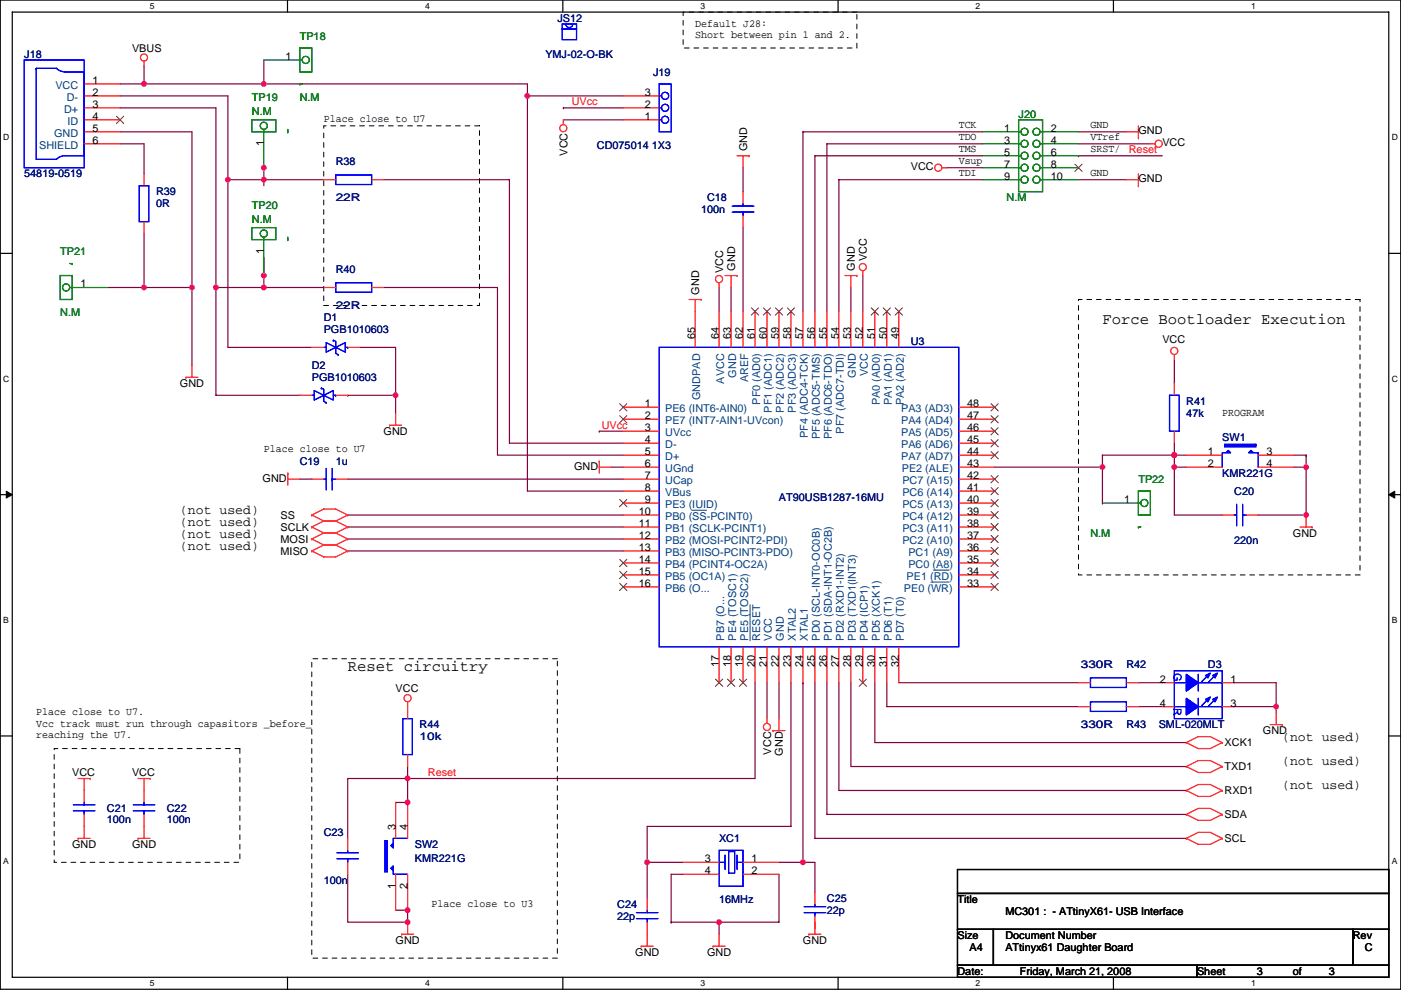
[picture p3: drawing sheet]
<svg xmlns="http://www.w3.org/2000/svg" width="297mm" height="210mm" viewBox="0 0 297 210" stroke-linecap="round" stroke-linejoin="round" font-family="sans-serif">
<path d="M.1 0h296.9v209.8h-296.9zM2.6 2.6h291.8v204.7h-291.8z" fill="none" stroke="#000" stroke-width=".25"/>
<g fill="#fff">
<path d="M31.8 .3h1v2h-1z"/>
<path d="M31.8 207.5h1v2.1h-1z"/>
</g>
<path d="M61 0v2.6M61 207.3v2.5" fill="none" stroke="#000" stroke-width=".25"/>
<g fill="#fff">
<path d="M90.1 .3h1v2h-1z"/>
<path d="M90.1 207.5h1v2.1h-1z"/>
</g>
<path d="M119.3 0v2.6M119.3 207.3v2.5" fill="none" stroke="#000" stroke-width=".25"/>
<g fill="#fff">
<path d="M148.5 .3h1v2h-1z"/>
<path d="M148.5 207.5h1v2.1h-1z"/>
</g>
<path d="M177.7 0v2.6M177.7 207.3v2.5" fill="none" stroke="#000" stroke-width=".25"/>
<g fill="#fff">
<path d="M206.9 .3h1v2h-1z"/>
<path d="M206.9 207.5h1v2.1h-1z"/>
</g>
<path d="M236.1 0v2.6M236.1 207.3v2.5" fill="none" stroke="#000" stroke-width=".25"/>
<g fill="#fff">
<path d="M265.2 .3h1v2h-1z"/>
<path d="M265.2 207.5h1v2.1h-1z"/>
<path d="M.7 28.2h1.3v2h-1.3z"/>
<path d="M295.1 28.2h1.3v2h-1.3z"/>
<path d="M.7 79.3h1.3v2.1h-1.3z"/>
<path d="M295.1 79.3h1.3v2.1h-1.3z"/>
</g>
<path d="M.1 53.7h2.5M294.4 53.7h2.6" fill="none" stroke="#000" stroke-width=".25"/>
<g fill="#fff">
<path d="M.7 130.5h1.2v2h-1.2z"/>
<path d="M295.1 130.5h1.2v2h-1.2z"/>
</g>
<path d="M.1 104.9h2.5M294.4 104.9h2.6" fill="none" stroke="#000" stroke-width=".25"/>
<path d="M1.3 104.2l1.3 .7-1.3 .7zM294.4 104.9l1.3-.7v1.4z" fill="#000" stroke="#000" stroke-width=".21"/>
<g fill="#fff">
<path d="M.7 181.7h1.2v2h-1.2z"/>
<path d="M295.1 181.7h1.2v2h-1.2z"/>
</g>
<path d="M.1 156.1h2.5M294.4 156.1h2.6M203 184.4h91.4v5.1h-91.4zM203 189.5h91.4v7.6h-91.4zM203 197.1h7.6v7.6h-7.6zM210.6 197.1h76.2v7.6h-76.2zM286.8 197.1h7.6v7.6h-7.6zM203 204.7h50.8v2.6h-50.8zM253.8 204.7h40.6v2.6h-40.6z" fill="none" stroke="#000" stroke-width=".25"/>
<g fill="none" stroke="#800040" stroke-width=".25">
<path d="M25.5 17.8h5M30.5 17.8h.1M30.5 17.8h81.3v2.5M30.5 14v3.8M55.9 12.7v5.1M55.9 17.8h.1M25.5 22.9h20.3v38.1M25.5 30.5h5v6.4M25.5 28h15.2v33M25.5 20.3h22.8v17.8M48.3 38.1h.1M48.3 38.1v35.6h17.8"/>
<path d="M48.3 38.1h7.6M55.9 38.1h12.7M55.9 35.6h.1M55.9 38.1v1.3M55.9 35.6v2.5M81.3 38.1h26.7v55.9h24.1M111.8 20.3h.1M111.8 20.3h20.3M111.8 20.3v83.9h20.3M119.4 25.4h12.7M119.4 22.9h.1M119.4 22.9h12.7"/>
<path d="M157.5 35.6v5.1M200.7 35.6h7.6M208.3 28h-38.1v38.1M208.3 33h-35.5v33.1M208.3 30.5h-33v35.6M208.3 38.1h-30.4v28M228.7 38.1h10.1M228.7 33h.1M228.7 30.5h15.2M228.7 28h10.1M228.7 33h17.7M30.5 49.6v11.4"/>
<path d="M55.9 58.4h.1M55.9 54.6v3.8M55.9 58.4v2.6M157.5 48.3v17.8M182.9 58.4v7.7M22.9 61h7.6M30.5 61h.1M30.5 61h10.2M40.7 61h.1M40.7 61v16.5M45.8 61h.1M45.8 61v22.8h17.8"/>
<path d="M45.8 61h10.1M55.9 61h12.7M76.3 73.7h7.6v10.1M81.3 61h24.2v35.5h26.6M152.5 61v5.1M155 61v5.1M180.4 61v5.1M249 76.2v5.1M73.7 83.8h10.2v3.9M73.7 83.8h.1M127.1 91.5h.1M127.1 91.5h5"/>
<path d="M129.6 99.1h2.5M210.9 99.1h22.8M233.7 96.5h.1M233.7 96.5v10.2M233.7 96.5h17.8M249 96.5v12.7h10.1M249 96.5h.1M249 99.1h2.5M249 99.1h.1M249 94v2.5M274.4 99.1h2.5M274.4 96.5h2.5"/>
<path d="M276.9 96.5v12.7h-10.1M276.9 96.5h.1M276.9 99.1h.1M63.6 101.6h2.5M73.7 101.6h58.4M73.7 109.2h58.4M73.7 111.8h58.4M73.7 114.3h58.4M73.7 116.9h58.4M233.7 106.7h.1M160.1 144.8v20.3h-73.7M162.6 144.8v7.6"/>
<path d="M165.2 144.8v7.6M167.7 144.8v30.5h-30.5v7.6M170.2 144.8h.1M170.2 144.8v38.1M172.8 144.8v33h78.7M175.3 144.8v27.9h76.2M177.9 144.8v22.9h73.6M180.4 144.8v17.8h71.1M185.5 144.8v12.7h66M188 144.8v5.1h40.7M190.6 144.8h38.1M241.4 144.8h5"/>
<path d="M241.4 149.9h5M261.7 144.8h8.9v5.1M261.7 149.9h8.9M270.6 149.9h.1M270.6 149.9v1.3M83.9 170.2h.1M86.4 165.1h.1M86.4 162.6v2.5M86.4 165.1h-12.7v12.7M86.4 165.1v5.1h-2.5M73.7 185.4v10.2h12.7M83.9 193.1h2.5"/>
<path d="M86.4 193.1h.1M86.4 193.1v2.5M86.4 195.6h.1M137.2 182.9h.1M137.2 182.9h7.6M137.2 182.9v7.6M142.3 195.6h.1M142.3 195.6h10.2M144.8 185.4h-2.5v10.2M152.5 195.6v2.5M165.2 182.9h5M165.2 185.4v10.2h-12.7"/>
<path d="M170.2 182.9h2.6v6.4M172.8 195.6v1.3"/>
</g>
<g fill="#f0f" stroke="#f0f" stroke-width=".25">
<circle cx="270.6" cy="149.9" r=".5"/>
<circle cx="30.5" cy="61" r=".5"/>
<circle cx="111.8" cy="20.3" r=".5"/>
<circle cx="86.4" cy="165.1" r=".5"/>
<circle cx="233.7" cy="99.1" r=".5"/>
<circle cx="86.4" cy="193" r=".5"/>
<circle cx="55.9" cy="58.4" r=".5"/>
<circle cx="249" cy="96.5" r=".5"/>
<circle cx="55.9" cy="35.6" r=".5"/>
<circle cx="249" cy="99.1" r=".5"/>
<circle cx="276.9" cy="99.1" r=".5"/>
<circle cx="30.5" cy="17.8" r=".5"/>
<circle cx="276.9" cy="109.2" r=".5"/>
<circle cx="55.9" cy="17.8" r=".5"/>
<circle cx="86.4" cy="195.6" r=".5"/>
<circle cx="86.4" cy="170.2" r=".5"/>
<circle cx="137.2" cy="182.9" r=".5"/>
<circle cx="170.2" cy="182.9" r=".5"/>
<circle cx="55.9" cy="61" r=".5"/>
<circle cx="45.8" cy="61" r=".5"/>
<circle cx="55.9" cy="38.1" r=".5"/>
<circle cx="152.4" cy="195.6" r=".5"/>
<circle cx="48.3" cy="38.1" r=".5"/>
<circle cx="83.9" cy="83.8" r=".5"/>
<circle cx="40.7" cy="61" r=".5"/>
</g>
<g fill="none" stroke="#f00" stroke-width=".25">
<path d="M17.8 17.8h7.7M30.5 13v1M17.8 25.4h7.7M17.8 22.9h7.7M17.8 20.3h7.7M17.8 28h7.7M17.8 30.5h7.7M30.5 36.9v2.5M68.6 38.1h2.6M78.8 38.1h2.5M119.4 25.4v1M132.1 25.4h7.7"/>
<path d="M132.1 22.9h7.7M132.1 20.3h7.7M156.3 33h2.5M157.5 33v2.6M158.8 33h.1M199.7 35.6h1M238.8 38.1h2.6M238.8 28h2.6M241.4 39.4h.1M241.4 29.2h.1M241.4 26.7v2.5M241.4 36.9v2.5"/>
<path d="M243.9 30.5h1M30.5 47v2.6M152.5 60v1M153.7 58.4h2.6M155 58.4v2.6M156.3 58.4h.1M157.5 40.7v2.5M157.5 45.7v2.6M179.1 58.4h2.6M180.4 58.4v2.6M181.7 58.4h.1M182.9 57.4v1"/>
<path d="M40.7 77.5v2.5M66.1 73.7h2.5M68.6 61h2.6M73.7 73.7h2.6M78.8 61h2.5M146.1 63.5h2.6M147.4 63.5v10.2M148.7 63.5h.1M152.5 66.1v7.6M155 66.1v7.6M157.5 66.1v7.6M160.1 66.1v7.6"/>
<path d="M162.6 66.1v7.6M165.2 66.1v7.6M167.7 66.1v7.6M170.2 66.1v7.6M172.8 66.1v7.6M175.3 66.1v7.6M177.9 66.1v7.6M180.4 66.1v7.6M182.9 66.1v7.6M185.5 66.1v7.6M188 66.1v7.6M190.6 66.1v7.6"/>
<path d="M249 75.2v1M39.4 80h.1M39.4 80h2.6M63.6 83.8h2.5M71.2 83.8h2.5M82.6 90.2h.1M82.6 90.2h2.6M83.9 87.7v2.5M127.1 99.1h2.5M127.1 97.8h.1M127.1 97.8v2.6M132.1 88.9h7.7"/>
<path d="M132.1 91.5h7.7M132.1 94h7.7M132.1 96.5h7.7M132.1 99.1h7.7M132.1 86.4h7.7M203.3 88.9h7.6M203.3 91.5h7.6M203.3 94h7.6M203.3 96.5h7.6M203.3 99.1h7.6M203.3 86.4h7.6M249 81.3v2.5"/>
<path d="M249 91.5v2.5M251.5 96.5h7.6M251.5 99.1h7.6M266.8 96.5h7.6M266.8 99.1h7.6M61 101.6h2.6M61 100.4h.1M61 100.4v2.5M66.1 109.2l2.5-1.2h2.6l2.5 1.2M66.1 109.2h.1M66.1 111.8h.1M66.1 114.3h.1"/>
<path d="M66.1 116.9h.1M66.1 116.9l2.5 1.2h2.6l2.5-1.2M66.1 109.2l2.5 1.3M66.1 111.8l2.5 1.3M66.1 114.3l2.5 1.3M66.1 101.6h2.5M68.6 110.5h2.6M68.6 113.1h2.6M68.6 115.6h2.6M68.6 110.5l-2.5 1.3M68.6 113.1l-2.5 1.2M68.6 115.6l-2.5 1.3"/>
<path d="M71.2 110.5l2.5 1.3M71.2 113.1l2.5 1.2M71.2 115.6l2.5 1.3M71.2 101.6h2.5M73.7 109.2h.1M73.7 111.8h.1M73.7 114.3h.1M73.7 116.9h.1M73.7 109.2l-2.5 1.3M73.7 111.8l-2.5 1.3M73.7 114.3l-2.5 1.3M132.1 111.8h7.7"/>
<path d="M132.1 101.6h7.7M132.1 104.2h7.7M132.1 106.7h7.7M132.1 109.2h7.7M132.1 114.3h7.7M132.1 116.9h7.7M132.1 119.4h7.7M203.3 111.8h7.6M203.3 101.6h7.6M203.3 104.2h7.6M203.3 106.7h7.6M203.3 109.2h7.6"/>
<path d="M203.3 114.3h7.6M203.3 116.9h7.6M203.3 119.4h7.6M259.1 109.2h2.6M264.2 109.2h2.6M275.6 111.8h2.6M276.9 109.2v2.6M278.2 111.8h.1M132.1 121.9h7.7M132.1 124.5h7.7M152.5 137.2v7.6M155 137.2v7.6"/>
<path d="M157.5 137.2v7.6M160.1 137.2v7.6M162.6 137.2v7.6M165.2 137.2v7.6M167.7 137.2v7.6M170.2 137.2v7.6M172.8 137.2v7.6M175.3 137.2v7.6M177.9 137.2v7.6M180.4 137.2v7.6M182.9 137.2v7.6M185.5 137.2v7.6"/>
<path d="M188 137.2v7.6M190.6 137.2v7.6M203.3 121.9h7.6M203.3 124.5h7.6M86.4 148.9v3.5M162.6 152.4v1M163.9 155h.1M163.9 155h2.5M165.2 152.4v2.6M228.7 149.9h2.5M228.7 144.8h2.5M238.8 149.9h2.6"/>
<path d="M238.8 144.8h2.6M246.4 149.9h2.6M246.4 144.8h2.6M251.5 157.5l2.6-1.3h2.5l2.5 1.3M251.5 157.5l2.6 1.3h2.5l2.5-1.3M251.5 157.5h.1M259.1 157.5h.1M259.1 149.9h2.6M259.1 144.8h2.6M269.3 153.7h2.5M270.6 151.2v2.5M271.8 153.7h.1"/>
<path d="M16.6 177.8h.1M16.6 165.1h2.5M16.6 177.8h2.5M17.8 165.1v5.1M17.8 172.7v5.1M19.1 165.1h.1M29.3 177.8h.1M29.3 165.1h2.5M29.3 177.8h2.5M30.5 165.1v5.1M30.5 172.7v5.1M31.8 165.1h.1"/>
<path d="M73.7 177.8v2.6M83.9 170.2v7.6M86.4 160v2.6M86.4 170.2v7.6M251.5 177.8l2.6-1.2h2.5l2.5 1.2M251.5 177.8l2.6 1.3h2.5l2.5-1.3M251.5 177.8h.1M251.5 172.7l2.6-1.2h2.5l2.5 1.2M251.5 172.7l2.6 1.3h2.5l2.5-1.3M251.5 172.7h.1M251.5 162.6l2.6-1.3h2.5l2.5 1.3M251.5 162.6l2.6 1.3h2.5l2.5-1.3"/>
<path d="M251.5 162.6h.1M251.5 167.7l2.6-1.3h2.5l2.5 1.3M251.5 167.7l2.6 1.2h2.5l2.5-1.2M251.5 167.7h.1M259.1 177.8h.1M259.1 172.7h.1M259.1 162.6h.1M259.1 167.7h.1M73.7 182.9v2.5M83.9 185.4v7.7M85.2 198.1h.1M85.2 198.1h2.5"/>
<path d="M86.4 195.6v2.5M86.4 185.4v7.7M137.2 195.6v5.1M137.2 190.5v2.6M144.8 182.9h7.7M144.8 185.4h7.7M152.5 198.1v2.6M157.5 182.9h7.7M157.5 185.4h7.7M171.5 198.1h.1M171.5 198.1h2.5M172.8 195.6v2.5"/>
<path d="M172.8 189.3v2.5M172.8 194.3v2.6M136 200.7h.1M136 200.7h2.5M151.2 200.7h.1M151.2 200.7h2.5"/>
<circle cx="30.5" cy="12.2" r=".76"/>
<circle cx="119.4" cy="27.2" r=".76"/>
<circle cx="198.9" cy="35.6" r=".76"/>
<circle cx="245.7" cy="30.5" r=".76"/>
<circle cx="152.4" cy="59.2" r=".76"/>
<circle cx="182.9" cy="56.6" r=".76"/>
<circle cx="249" cy="74.4" r=".76"/>
<circle cx="86.4" cy="148.1" r=".76"/>
<circle cx="162.6" cy="154.2" r=".76"/>
</g>
<path d="M144.8 2.6h36.9v7.6h-36.9zM68.6 26.7h33.1v38.1h-33.1zM228.7 63.5h59.6v58.4h-59.6zM66.1 139.7h52.1v63.5h-52.1zM11.5 158.8h39.4v24.1h-39.4z" fill="none" stroke="#000" stroke-width=".21" stroke-dasharray="1 1 1 1 1 1 1 1"/>
<g fill="none" stroke="#00f" stroke-width=".25">
<path d="M5.1 12.7h12.7v22.9h-12.7zM7.7 14.5h4.3l.6 .5 .8 .2 4.4 .1v17.7l-4.4 .1-.8 .2-.6 .5M7.7 14.5v19.3h4.3M7.7 14.5h.1M119.2 6.1h3v2.3h-3zM119.2 5.1h3v1h-3zM119.9 5.1a.75 .75 0 0 0 .8 .7 .75 .75 0 0 0 .8-.7M139.8 17.8h2.5v10.2h-2.5zM29.5 39.4h2.1v7.6h-2.1zM71.2 37.1h7.6v2h-7.6zM139.8 25.4h.5M139.8 22.9h.5"/>
<path d="M139.8 20.3h.5M71.2 60h7.6v2h-7.6zM155.3 45h4.5M155.3 43.7h4.5M157.5 43.2v.5M157.5 45h.1M157.5 45v.7M68.6 73.7h.5M69.1 72.7l2.1 1-2.1 1zM70.7 72.2l.5 .2v2.6l.5 .2M70.7 72.2h.1M71.2 73.7l2-1v2z"/>
<path d="M71.7 75.2h.1M73.2 73.7h.5M73.7 73.7h.1M139.8 73.7h63.5v63.5h-63.5zM66.1 83.8h.5M66.6 82.8l2 1-2 1.1zM68.1 82.3l.5 .3v2.5l.5 .3M68.1 82.3h.1M68.6 83.8l2.1-1v2.1zM69.1 85.4h.1M69.1 99.3v4.6M70.4 99.3v4.6"/>
<path d="M70.7 83.8h.5M71.2 83.8h.1M248 83.8h2v7.7h-2zM259.9 96h-.8v3.1M265.7 96h1.1v3.1M68.6 101.6h.5M70.4 101.6h.1M70.4 101.6h.8M261.7 109.2h.5M262.2 107v4.5M263.5 107v4.5M263.5 109.2h.1"/>
<path d="M263.5 109.2h.7M85.4 152.4h2v7.6h-2zM231.2 148.9h7.6v2h-7.6zM231.2 143.8h7.6v2h-7.6zM249 142.3h10.1v10.1h-10.1zM249 144.8h2.5M249 149.9h2.5M251.5 149.9h.1M254.1 143v3.6M254.1 148.1v3.6M254.1 144.8h5M254.1 149.9h5"/>
<path d="M254.8 144.5h.1M254.8 149.6h.1M256.3 144.5h.1M256.3 149.6h.1M256.3 143l-1.5 1.5M256.3 148.1l-1.5 1.5M257.9 143l-1.6 1.5M257.9 148.1l-1.6 1.5M259.1 144.8h.1M259.1 149.9h.1M15.6 172h4.5M15.6 170.7h4.5"/>
<path d="M17.8 170.2v.5M17.8 172h.1M17.8 172v.7M28.3 172h4.5M28.3 170.7h4.5M30.5 170.2v.5M30.5 172h.1M30.5 172v.7M86.4 177.8h-3v1M71.4 182.1h4.6M71.4 180.9h4.6M73.7 180.4v.5"/>
<path d="M73.7 182.1h.1M73.7 182.1v.8M83.4 184.7v.7h3M134.9 194.8h4.6M134.9 193.6h4.6M137.2 193.1v.5M137.2 194.8h.1M137.2 194.8v.8M152.5 182.9h1.2M152.5 180.4h5v7.6h-5zM153.7 181.4v3M154.5 180.6h1.3v4.6h-1.3z"/>
<path d="M156.3 181.4v3M156.3 182.9h.1M156.3 182.9h1.2M170.5 193.6h4.6M170.5 192.3h4.6M172.8 191.8v.5M172.8 193.6h.1M172.8 193.6v.7"/>
<circle cx="141" cy="22.9" r=".76"/>
<circle cx="141" cy="25.4" r=".76"/>
<circle cx="141" cy="20.3" r=".76"/>
</g>
<g fill="none" stroke="#804000" stroke-width=".21">
<path d="M24.7 24.7l1.5 1.5M26.2 24.7l-1.5 1.5M227.9 34.8l1.5 1.6M229.4 34.8l-1.5 1.6M159.3 65.3l1.6 1.5M160.8 65.3l-1.5 1.5M161.9 65.3l1.5 1.5M163.4 65.3l-1.6 1.5M164.4 65.3l1.5 1.5M165.9 65.3l-1.5 1.5M166.9 65.3l1.6 1.5M168.5 65.3l-1.6 1.5"/>
<path d="M184.7 65.3l1.6 1.5M186.2 65.3l-1.5 1.5M187.3 65.3l1.5 1.5M188.8 65.3l-1.6 1.5M189.8 65.3l1.5 1.5M191.3 65.3l-1.5 1.5M131.4 88.2l1.5 1.5M131.4 85.6l1.5 1.6M132.9 88.2l-1.5 1.5M132.9 85.6l-1.5 1.6M210.1 85.6l1.6 1.6M210.1 88.2l1.6 1.5"/>
<path d="M210.1 90.7l1.6 1.5M210.1 93.2l1.6 1.6M210.1 95.8l1.6 1.5M211.6 85.6l-1.5 1.6M211.6 88.2l-1.5 1.5M211.6 90.7l-1.5 1.5M211.6 93.2l-1.5 1.6M211.6 95.8l-1.5 1.5M131.4 105.9l1.5 1.6M131.4 118.6l1.5 1.6M132.9 105.9l-1.5 1.6M132.9 118.6l-1.5 1.6"/>
<path d="M210.1 118.6l1.6 1.6M210.1 116.1l1.6 1.5M210.1 113.6l1.6 1.5M210.1 111l1.6 1.6M210.1 108.5l1.6 1.5M210.1 105.9l1.6 1.6M210.1 103.4l1.6 1.5M210.1 100.9l1.6 1.5M211.6 116.1l-1.5 1.5M211.6 118.6l-1.5 1.6M211.6 113.6l-1.5 1.5M211.6 111l-1.5 1.6"/>
<path d="M211.6 108.5l-1.5 1.5M211.6 105.9l-1.5 1.6M211.6 103.4l-1.5 1.5M211.6 100.9l-1.5 1.5M131.4 121.2l1.5 1.5M131.4 123.7l1.5 1.6M132.9 121.2l-1.5 1.5M132.9 123.7l-1.5 1.6M210.1 123.7l1.6 1.6M210.1 121.2l1.6 1.5M211.6 123.7l-1.5 1.6M211.6 121.2l-1.5 1.5"/>
<path d="M151.7 144l1.5 1.6M153.2 144l-1.5 1.6M154.2 144l1.6 1.6M155.8 144l-1.6 1.6M156.8 144l1.5 1.6M158.3 144l-1.5 1.6M182.2 144l1.5 1.6M183.7 144l-1.5 1.6"/>
</g>
<path d="M146.7 108.2h3.1M159 128.3v7.6M197.4 123.5h3.8M197.9 120.9h3.3" fill="none" stroke="#004080" stroke-width=".21"/>
<g fill="#00f" stroke="#00f" stroke-width=".25">
<path d="M259.6 94.3v.5h6.7v-.5z" fill-rule="evenodd"/>
<path d="M259.9 96l.5-.5 .5 .5z" fill-rule="evenodd"/>
<path d="M264.7 96l.5-.5 .5 .5z" fill-rule="evenodd"/>
<path d="M259.6 94.3v.5h6.7v-.5z" fill-rule="evenodd"/>
<path d="M259.9 96l.5-.5 .5 .5z" fill-rule="evenodd"/>
<path d="M264.7 96l.5-.5 .5 .5z" fill-rule="evenodd"/>
<path d="M81.6 178.3v6.6h.5v-6.6z" fill-rule="evenodd"/>
<path d="M83.4 183.7v1l-.5-.5z" fill-rule="evenodd"/>
<path d="M83.4 178.8v1.1l-.5-.6z" fill-rule="evenodd"/>
<path d="M81.6 178.3v6.6h.5v-6.6z" fill-rule="evenodd"/>
<path d="M83.4 183.7v1l-.5-.5z" fill-rule="evenodd"/>
<path d="M83.4 178.8v1.1l-.5-.6z" fill-rule="evenodd"/>
<path d="M251.5 143l2.6 1.8-2.6 1.8z" fill-rule="evenodd"/>
<path d="M257.1 143.3l1-.5-.5 1z" fill-rule="evenodd"/>
<path d="M255.6 143.3l1-.5-.5 1z" fill-rule="evenodd"/>
<path d="M257.1 148.4l1-.6-.5 1.1z" fill-rule="evenodd"/>
<path d="M255.6 148.4l1-.6-.5 1.1z" fill-rule="evenodd"/>
<path d="M251.5 148.1l2.6 1.8-2.6 1.8z" fill-rule="evenodd"/>
<path d="M251.5 143l2.6 1.8-2.6 1.8z" fill-rule="evenodd"/>
<path d="M257.1 143.3l1-.5-.5 1z" fill-rule="evenodd"/>
<path d="M255.6 143.3l1-.5-.5 1z" fill-rule="evenodd"/>
<path d="M257.1 148.4l1-.6-.5 1.1z" fill-rule="evenodd"/>
<path d="M255.6 148.4l1-.6-.5 1.1z" fill-rule="evenodd"/>
<path d="M251.5 148.1l2.6 1.8-2.6 1.8z" fill-rule="evenodd"/>
</g>
<g fill="none" stroke="#008000" stroke-width=".25">
<path d="M55.9 12.7h8.2M63.6 10.2h2.5v5.1h-2.5zM63.6 17.8h.1M63.6 17.8h.5M53.4 25.4h5.1v2.6h-5.1zM55.9 27.5v8.1M61 28h.1M61 27.5v.5M208.3 28h8.2M208.3 30.5h8.2M208.3 33h8.2M208.3 35.6h8.2"/>
<path d="M208.3 38.1h8.2M216 25.4h5v15.3h-5zM220.5 28h8.2M220.5 33h8.2M220.5 35.6h8.2M220.5 38.1h8.2M220.5 30.5h8.2M12.8 58.4h2.5v5.1h-2.5zM14.8 55.9h.5M15.3 55.9h.1M53.4 48.3h5.1v2.5h-5.1zM55.9 50.3v8.1"/>
<path d="M61 50.8h.1M61 50.3v.5M14.8 61h8.1M233.7 106.7h8.2M241.4 104.2h2.5v5h-2.5zM241.4 111.8h.1M241.4 111.8h.5"/>
<circle cx="64.8" cy="12.7" r=".76"/>
<circle cx="55.9" cy="26.7" r=".76"/>
<circle cx="217.2" cy="35.6" r=".76"/>
<circle cx="217.2" cy="27.9" r=".76"/>
<circle cx="217.2" cy="33" r=".76"/>
<circle cx="217.2" cy="38.1" r=".76"/>
<circle cx="217.2" cy="30.5" r=".76"/>
<circle cx="219.8" cy="35.6" r=".76"/>
<circle cx="219.8" cy="33" r=".76"/>
<circle cx="219.8" cy="27.9" r=".76"/>
<circle cx="219.8" cy="38.1" r=".76"/>
<circle cx="219.8" cy="30.5" r=".76"/>
<circle cx="55.9" cy="49.5" r=".76"/>
<circle cx="14" cy="61" r=".76"/>
<circle cx="242.6" cy="106.7" r=".76"/>
</g>
<g font-size="3.3">
<text x="233.7" y="68.7">Force Bootloader Execution</text>
<text x="73.7" y="142.4">Reset circuitry</text>
</g>
<g font-size="2.8">
<text x="38.2" y="108.9">(not used)</text>
<text x="38.2" y="111.5">(not used)</text>
<text x="38.2" y="114">(not used)</text>
<text x="38.2" y="116.6">(not used)</text>
<text x="271.8" y="157.2">(not used)</text>
<text x="271.8" y="162.3">(not used)</text>
<text x="271.8" y="167.4">(not used)</text>
</g>
<g font-size="2.3" fill="#000080">
<text x="118.2" y="4.6">JS12</text>
<text x="5.1" y="12.2">J18</text>
<text x="115.6" y="12.2">YMJ-02-O-BK</text>
<text x="138.5" y="16">J19</text>
<text x="71.2" y="35.1">R38</text>
<text x="126.6" y="31.5">CD075014 1X3</text>
<text x="5.1" y="37.6">54819-0519</text>
<text x="33.1" y="41.4">R39</text>
<text x="33.1" y="44">0R</text>
<text x="71.2" y="42.7">22R</text>
<text x="148.7" y="45.3">100n</text>
<text x="149.9" y="42.7">C18</text>
<text x="71.2" y="58">R40</text>
<text x="71.2" y="65.6">22R</text>
<text x="68.6" y="68.1">D1</text>
<text x="68.6" y="70.7">PGB1010603</text>
<text x="193.1" y="73.2">U3</text>
<text x="66.1" y="78.3">D2</text>
<text x="66.1" y="80.8">PGB1010603</text>
<text x="251.5" y="85.9">R41</text>
<text x="251.5" y="88.4">47k</text>
<text x="259.1" y="93.5">SW1</text>
<text x="63.6" y="98.6">C19</text>
<text x="71.2" y="98.6">1u</text>
<text x="259.1" y="101.1">KMR221G</text>
<text x="165.2" y="106.2">AT90USB1287-16MU</text>
<text x="261.7" y="104.9">C20</text>
<text x="261.7" y="115.4">220n</text>
<text x="229.2" y="141.8">330R</text>
<text x="238.8" y="141.8">R42</text>
<text x="256.1" y="141.8">D3</text>
<text x="89" y="154.5">R44</text>
<text x="229.2" y="154.5">330R</text>
<text x="238.8" y="154.5">R43</text>
<text x="245.7" y="154.5">SML-020MLT</text>
<text x="89" y="157">10k</text>
<text x="22.7" y="172.3">C21</text>
<text x="35.4" y="172.3">C22</text>
<text x="22.7" y="174.5">100n</text>
<text x="35.4" y="174.5">100n</text>
<text x="68.6" y="177.3">C23</text>
<text x="87.9" y="179.9">SW2</text>
<text x="152.5" y="178.6">XC1</text>
<text x="87.9" y="182.9">KMR221G</text>
<text x="68.6" y="187.5">100n</text>
<text x="152.5" y="191.6">16MHz</text>
<text x="175.3" y="191.3">C25</text>
<text x="130.9" y="192.6">C24</text>
<text x="130.9" y="195.1">22p</text>
<text x="175.3" y="193.8">22p</text>
</g>
<g font-size="2.3">
<text x="147.4" y="5.7">Default J28:</text>
<text x="28" y="11">VBUS</text>
<text x="147.4" y="8.1">Short between pin 1 and 2.</text>
<text x="19.6" y="17.8">1</text>
<text x="60.5" y="12.7">1</text>
<text x="19.6" y="22.9">3</text>
<text x="19.6" y="20.3">2</text>
<text x="136.7" y="22.9">2</text>
<text x="136.7" y="20.3">3</text>
<text x="19.6" y="25.4">4</text>
<text x="19.6" y="27.9">5</text>
<text x="68.6" y="26">Place close to U7</text>
<text x="136.7" y="25.4">1</text>
<text x="203.3" y="27.2">TCK</text>
<text x="203.3" y="29.8">TDO</text>
<text x="212.9" y="27.9">1</text>
<text x="222.8" y="27.9">2</text>
<text x="231.2" y="27.2">GND</text>
<text x="231.2" y="29.8">VTref</text>
<text x="241.4" y="28.5">GND</text>
<text x="19.6" y="30.5">6</text>
<text x="55.9" y="31" transform="rotate(-90 55.9 31)">1</text>
<text x="120.3" y="33" transform="rotate(-90 120.3 33)">VCC</text>
<text x="158.4" y="32" transform="rotate(-90 158.4 32)">GND</text>
<text x="203.3" y="32.3">TMS</text>
<text x="203.3" y="34.9">Vsup</text>
<text x="212.9" y="30.5">3</text>
<text x="212.9" y="33">5</text>
<text x="212.9" y="35.6">7</text>
<text x="222.8" y="30.5">4</text>
<text x="222.8" y="33">6</text>
<text x="222.8" y="35.6">8</text>
<text x="231.2" y="32.3">SRST/</text>
<text x="246.4" y="31">VCC</text>
<text x="193.1" y="36.1">VCC</text>
<text x="203.3" y="37.4">TDI</text>
<text x="212.9" y="38.1">9</text>
<text x="222.8" y="38.1">10</text>
<text x="231.2" y="37.4">GND</text>
<text x="241.4" y="38.7">GND</text>
<text x="55.9" y="53.9" transform="rotate(-90 55.9 53.9)">1</text>
<text x="153.3" y="57.9" transform="rotate(-90 153.3 57.9)">VCC</text>
<text x="155.8" y="57.4" transform="rotate(-90 155.8 57.4)">GND</text>
<text x="181.2" y="57.4" transform="rotate(-90 181.2 57.4)">GND</text>
<text x="183.8" y="55.4" transform="rotate(-90 183.8 55.4)">VCC</text>
<text x="17.1" y="61">1</text>
<text x="148.2" y="62.5" transform="rotate(-90 148.2 62.5)">GND</text>
<text x="147.4" y="71.9" transform="rotate(-90 147.4 71.9)">65</text>
<text x="152.4" y="71.9" transform="rotate(-90 152.4 71.9)">64</text>
<text x="155" y="71.9" transform="rotate(-90 155 71.9)">63</text>
<text x="157.5" y="71.9" transform="rotate(-90 157.5 71.9)">62</text>
<text x="160.1" y="71.9" transform="rotate(-90 160.1 71.9)">61</text>
<text x="162.6" y="71.9" transform="rotate(-90 162.6 71.9)">60</text>
<text x="165.1" y="71.9" transform="rotate(-90 165.1 71.9)">59</text>
<text x="167.7" y="71.9" transform="rotate(-90 167.7 71.9)">58</text>
<text x="170.2" y="71.9" transform="rotate(-90 170.2 71.9)">57</text>
<text x="172.8" y="71.9" transform="rotate(-90 172.8 71.9)">56</text>
<text x="175.3" y="71.9" transform="rotate(-90 175.3 71.9)">55</text>
<text x="177.8" y="71.9" transform="rotate(-90 177.8 71.9)">54</text>
<text x="180.4" y="71.9" transform="rotate(-90 180.4 71.9)">53</text>
<text x="182.9" y="71.9" transform="rotate(-90 182.9 71.9)">52</text>
<text x="185.5" y="71.9" transform="rotate(-90 185.5 71.9)">51</text>
<text x="188" y="71.9" transform="rotate(-90 188 71.9)">50</text>
<text x="190.5" y="71.9" transform="rotate(-90 190.5 71.9)">49</text>
<text x="246.4" y="72.7">VCC</text>
<text x="38.2" y="82.1">GND</text>
<text x="136.7" y="88.9">2</text>
<text x="136.7" y="86.4">1</text>
<text x="205" y="86.4">48</text>
<text x="205" y="88.9">47</text>
<text x="259.1" y="88.2">PROGRAM</text>
<text x="55.9" y="95.8">Place close to U7</text>
<text x="81.3" y="92.2">GND</text>
<text x="136.7" y="91.4">3</text>
<text x="136.7" y="94">4</text>
<text x="205" y="91.4">46</text>
<text x="205" y="94">45</text>
<text x="121.7" y="99.6">GND</text>
<text x="136.7" y="96.5">5</text>
<text x="136.7" y="99.1">6</text>
<text x="136.7" y="101.6">7</text>
<text x="205" y="99.1">43</text>
<text x="205" y="96.5">44</text>
<text x="205" y="101.6">42</text>
<text x="256.1" y="96.5">1</text>
<text x="256.1" y="99.1">2</text>
<text x="268.5" y="96.5">3</text>
<text x="268.5" y="99.1">4</text>
<text x="55.7" y="102.2">GND</text>
<text x="136.7" y="104.1">8</text>
<text x="136.7" y="106.7">9</text>
<text x="205" y="106.7">40</text>
<text x="205" y="104.1">41</text>
<text x="238.3" y="106.7">1</text>
<text x="59.5" y="110">SS</text>
<text x="59.5" y="112.6">SCLK</text>
<text x="135.4" y="111.8">11</text>
<text x="135.4" y="109.2">10</text>
<text x="205" y="111.8">38</text>
<text x="205" y="109.2">39</text>
<text x="274.1" y="113.8">GND</text>
<text x="59.5" y="115.1">MOSI</text>
<text x="59.5" y="117.6">MISO</text>
<text x="135.4" y="114.3">12</text>
<text x="135.4" y="116.8">13</text>
<text x="135.4" y="119.4">14</text>
<text x="205" y="119.4">35</text>
<text x="205" y="116.8">36</text>
<text x="205" y="114.3">37</text>
<text x="135.4" y="121.9">15</text>
<text x="135.4" y="124.5">16</text>
<text x="205" y="124.5">33</text>
<text x="205" y="121.9">34</text>
<text x="152.4" y="141.5" transform="rotate(-90 152.4 141.5)">17</text>
<text x="155" y="141.5" transform="rotate(-90 155 141.5)">18</text>
<text x="157.5" y="141.5" transform="rotate(-90 157.5 141.5)">19</text>
<text x="160.1" y="141.5" transform="rotate(-90 160.1 141.5)">20</text>
<text x="162.6" y="141.5" transform="rotate(-90 162.6 141.5)">21</text>
<text x="165.1" y="141.5" transform="rotate(-90 165.1 141.5)">22</text>
<text x="167.7" y="141.5" transform="rotate(-90 167.7 141.5)">23</text>
<text x="170.2" y="141.5" transform="rotate(-90 170.2 141.5)">24</text>
<text x="172.8" y="141.5" transform="rotate(-90 172.8 141.5)">25</text>
<text x="175.3" y="141.5" transform="rotate(-90 175.3 141.5)">26</text>
<text x="177.8" y="141.5" transform="rotate(-90 177.8 141.5)">27</text>
<text x="180.4" y="141.5" transform="rotate(-90 180.4 141.5)">28</text>
<text x="182.9" y="141.5" transform="rotate(-90 182.9 141.5)">29</text>
<text x="185.5" y="141.5" transform="rotate(-90 185.5 141.5)">30</text>
<text x="188" y="141.5" transform="rotate(-90 188 141.5)">31</text>
<text x="190.5" y="141.5" transform="rotate(-90 190.5 141.5)">32</text>
<text x="83.9" y="146.9">VCC</text>
<text x="245.9" y="144.8">2</text>
<text x="245.9" y="149.9">4</text>
<text x="260.9" y="144.8">1</text>
<text x="260.9" y="149.9">3</text>
<text x="7.7" y="151.7">Place close to U7.</text>
<text x="7.7" y="154.2">Vcc track must run through capasitors _before_</text>
<text x="267.8" y="155.7">GND</text>
<text x="7.7" y="156.6">reaching the U7.</text>
<text x="163.5" y="160" transform="rotate(-90 163.5 160)">VCC</text>
<text x="166" y="160.3" transform="rotate(-90 166 160.3)">GND</text>
<text x="259.6" y="158.3">XCK1</text>
<text x="15.3" y="164.6">VCC</text>
<text x="28" y="164.6">VCC</text>
<text x="259.6" y="163.4">TXD1</text>
<text x="259.6" y="173.5">SDA</text>
<text x="259.6" y="168.4">RXD1</text>
<text x="15.3" y="179.9">GND</text>
<text x="28" y="179.9">GND</text>
<text x="83.9" y="176" transform="rotate(-90 83.9 176)">3</text>
<text x="86.4" y="176" transform="rotate(-90 86.4 176)">4</text>
<text x="259.6" y="178.6">SCL</text>
<text x="149.4" y="182.9">3</text>
<text x="149.4" y="185.4">4</text>
<text x="159.3" y="182.9">1</text>
<text x="159.3" y="185.4">2</text>
<text x="83.9" y="188.5" transform="rotate(-90 83.9 188.5)">1</text>
<text x="86.4" y="188.5" transform="rotate(-90 86.4 188.5)">2</text>
<text x="203" y="191.6">Title</text>
<text x="91.5" y="192.3">Place close to U3</text>
<text x="213.2" y="194.1">MC301 : - ATtinyX61- USB Interface</text>
<text x="83.9" y="200.2">GND</text>
<text x="134.7" y="202.7">GND</text>
<text x="149.9" y="202.7">GND</text>
<text x="170.2" y="200.2">GND</text>
<text x="203" y="199.2">Size</text>
<text x="205.5" y="201.7">A4</text>
<text x="213.2" y="199.2">Document Number</text>
<text x="213.2" y="201.7">ATtinyx61 Daughter Board</text>
<text x="286.8" y="199.2">Rev</text>
<text x="289.4" y="201.7">C</text>
<text x="203" y="206.8">Date:</text>
<text x="216.2" y="206.8">Friday, March 21, 2008</text>
<text x="253.8" y="206.8">Sheet</text>
<text x="266.5" y="206.8">3</text>
<text x="274.1" y="206.8">of</text>
<text x="281.7" y="206.8">3</text>
</g>
<g font-size="2.3" fill="#008000">
<text x="63.6" y="8.4">TP18</text>
<text x="53.4" y="21.4">TP19</text>
<text x="63.6" y="21.4">N.M</text>
<text x="53.4" y="24.4">N.M</text>
<text x="216" y="24.9">J20</text>
<text x="53.4" y="44.2">TP20</text>
<text x="53.4" y="47.3">N.M</text>
<text x="213.4" y="42.7">N.M</text>
<text x="12.8" y="54.1">TP21</text>
<text x="12.8" y="67.1">N.M</text>
<text x="241.4" y="102.4">TP22</text>
<text x="231.2" y="113.8">N.M</text>
</g>
<g font-size="2.3" fill="#004080">
<text x="11.7" y="18.8">VCC</text>
<text x="13.6" y="23.9">D+</text>
<text x="14.2" y="21.4">D-</text>
<text x="11.5" y="29">GND</text>
<text x="14.3" y="26.5">ID</text>
<text x="8.3" y="31.5">SHIELD</text>
<text x="153.5" y="81.4" transform="rotate(-90 153.5 81.4)">AVCC</text>
<text x="156.1" y="80.1" transform="rotate(-90 156.1 80.1)">GND</text>
<text x="158.6" y="81.1" transform="rotate(-90 158.6 81.1)">AREF</text>
<text x="181.5" y="80.1" transform="rotate(-90 181.5 80.1)">GND</text>
<text x="184" y="79.8" transform="rotate(-90 184 79.8)">VCC</text>
<text x="141" y="90">PE7 (INT7-AIN1-UVcon)</text>
<text x="141" y="87.4">PE6 (INT6-AIN0)</text>
<text x="148.4" y="84.9" transform="rotate(-90 148.4 84.9)">GNDPAD</text>
<text x="161.1" y="85.9" transform="rotate(-90 161.1 85.9)">PF0 (AD0)</text>
<text x="163.7" y="87.5" transform="rotate(-90 163.7 87.5)">PF1 (ADC1)</text>
<text x="166.2" y="87.5" transform="rotate(-90 166.2 87.5)">PF2 (ADC2)</text>
<text x="168.8" y="87.5" transform="rotate(-90 168.8 87.5)">PF3 (ADC3)</text>
<text x="186.5" y="86" transform="rotate(-90 186.5 86)">PA0 (AD0)</text>
<text x="189.1" y="86" transform="rotate(-90 189.1 86)">PA1 (AD1)</text>
<text x="191.1" y="87.4">PA3 (AD3)</text>
<text x="191.1" y="90">PA4 (AD4)</text>
<text x="191.6" y="86" transform="rotate(-90 191.6 86)">PA2 (AD2)</text>
<text x="141" y="92.5">UVcc</text>
<text x="141" y="95">D-</text>
<text x="171.3" y="92.9" transform="rotate(-90 171.3 92.9)">PF4 (ADC4-TCK)</text>
<text x="173.8" y="93.2" transform="rotate(-90 173.8 93.2)">PF5 (ADC5-TMS)</text>
<text x="176.4" y="93.2" transform="rotate(-90 176.4 93.2)">PF6 (ADC6-TDO)</text>
<text x="178.9" y="92" transform="rotate(-90 178.9 92)">PF7 (ADC7-TDI)</text>
<text x="191.1" y="92.5">PA5 (AD5)</text>
<text x="191.1" y="95">PA6 (AD6)</text>
<text x="141" y="97.6">D+</text>
<text x="141" y="100.1">UGnd</text>
<text x="191.1" y="97.6">PA7 (AD7)</text>
<text x="191.2" y="100.1">PE2 (ALE)</text>
<text x="141" y="102.7">UCap</text>
<text x="141" y="105.2">VBus</text>
<text x="141" y="107.7">PE3 (IUID)</text>
<text x="191.3" y="107.7">PC5 (A13)</text>
<text x="191.3" y="105.2">PC6 (A14)</text>
<text x="191.3" y="102.7">PC7 (A15)</text>
<text x="141" y="110.3">PB0 (SS-PCINT0)</text>
<text x="141" y="112.8">PB1 (SCLK-PCINT1)</text>
<text x="191.3" y="112.8">PC3 (A11)</text>
<text x="191.3" y="110.3">PC4 (A12)</text>
<text x="141" y="115.4">PB2 (MOSI-PCINT2-PDI)</text>
<text x="141" y="117.9">PB3 (MISO-PCINT3-PDO)</text>
<text x="191.3" y="115.4">PC2 (A10)</text>
<text x="192.6" y="117.9">PC1 (A9)</text>
<text x="141" y="120.4">PB4 (PCINT4-OC2A)</text>
<text x="141" y="123">PB5 (OC1A)</text>
<text x="141" y="125.5">PB6 (O...</text>
<text x="191.6" y="125.5">PE0 (WR)</text>
<text x="192.2" y="123">PE1 (RD)</text>
<text x="192.6" y="120.4">PC0 (A8)</text>
<text x="153.5" y="135.9" transform="rotate(-90 153.5 135.9)">PB7 (O...</text>
<text x="156.1" y="135.9" transform="rotate(-90 156.1 135.9)">PE4 (TOSC1)</text>
<text x="158.6" y="135.9" transform="rotate(-90 158.6 135.9)">PE5 (TOSC2)</text>
<text x="161.1" y="135.9" transform="rotate(-90 161.1 135.9)">RESET</text>
<text x="163.7" y="135.9" transform="rotate(-90 163.7 135.9)">VCC</text>
<text x="166.2" y="135.9" transform="rotate(-90 166.2 135.9)">GND</text>
<text x="168.8" y="135.9" transform="rotate(-90 168.8 135.9)">XTAL2</text>
<text x="171.3" y="135.9" transform="rotate(-90 171.3 135.9)">XTAL1</text>
<text x="173.8" y="135.9" transform="rotate(-90 173.8 135.9)">PD0 (SCL-INT0-OC0B)</text>
<text x="176.4" y="135.9" transform="rotate(-90 176.4 135.9)">PD1 (SDA-INT1-OC2B)</text>
<text x="178.9" y="135.9" transform="rotate(-90 178.9 135.9)">PD2 (RXD1-INT2)</text>
<text x="181.5" y="135.9" transform="rotate(-90 181.5 135.9)">PD3 (TXD1(INT3)</text>
<text x="184" y="135.9" transform="rotate(-90 184 135.9)">PD4 (ICP1)</text>
<text x="186.5" y="135.9" transform="rotate(-90 186.5 135.9)">PD5 (XCK1)</text>
<text x="189.1" y="135.9" transform="rotate(-90 189.1 135.9)">PD6 (T1)</text>
<text x="191.6" y="135.9" transform="rotate(-90 191.6 135.9)">PD7 (T0)</text>
</g>
<g font-size="2.3" fill="#f00">
<text x="121.2" y="22.4">UVcc</text>
<text x="239.3" y="32.5">Reset</text>
<text x="127.6" y="91">UVcc</text>
<text x="90.7" y="164.6">Reset</text>
</g>
<g font-size="2.3" fill="#00f">
<text x="248.9" y="142.8" transform="rotate(90 248.9 142.8)">G</text>
<text x="248.9" y="150.1" transform="rotate(90 248.9 150.1)">R</text>
</g>
<g font-size="1.8">
<text x="31.8" y="1.9">5</text>
<text x="90.1" y="1.9">4</text>
<text x="148.5" y="1.9">3</text>
<text x="206.9" y="1.9">2</text>
<text x="265.2" y="1.9">1</text>
<text x=".7" y="29.8">D</text>
<text x="295.1" y="29.8">D</text>
<text x=".7" y="81">C</text>
<text x="295.1" y="81">C</text>
<text x=".7" y="132.1">B</text>
<text x="295.1" y="132.1">B</text>
<text x=".7" y="183.3">A</text>
<text x="295.1" y="183.3">A</text>
<text x="31.8" y="209.2">5</text>
<text x="90.1" y="209.2">4</text>
<text x="148.5" y="209.2">3</text>
<text x="206.9" y="209.2">2</text>
<text x="265.2" y="209.2">1</text>
</g>
</svg>
